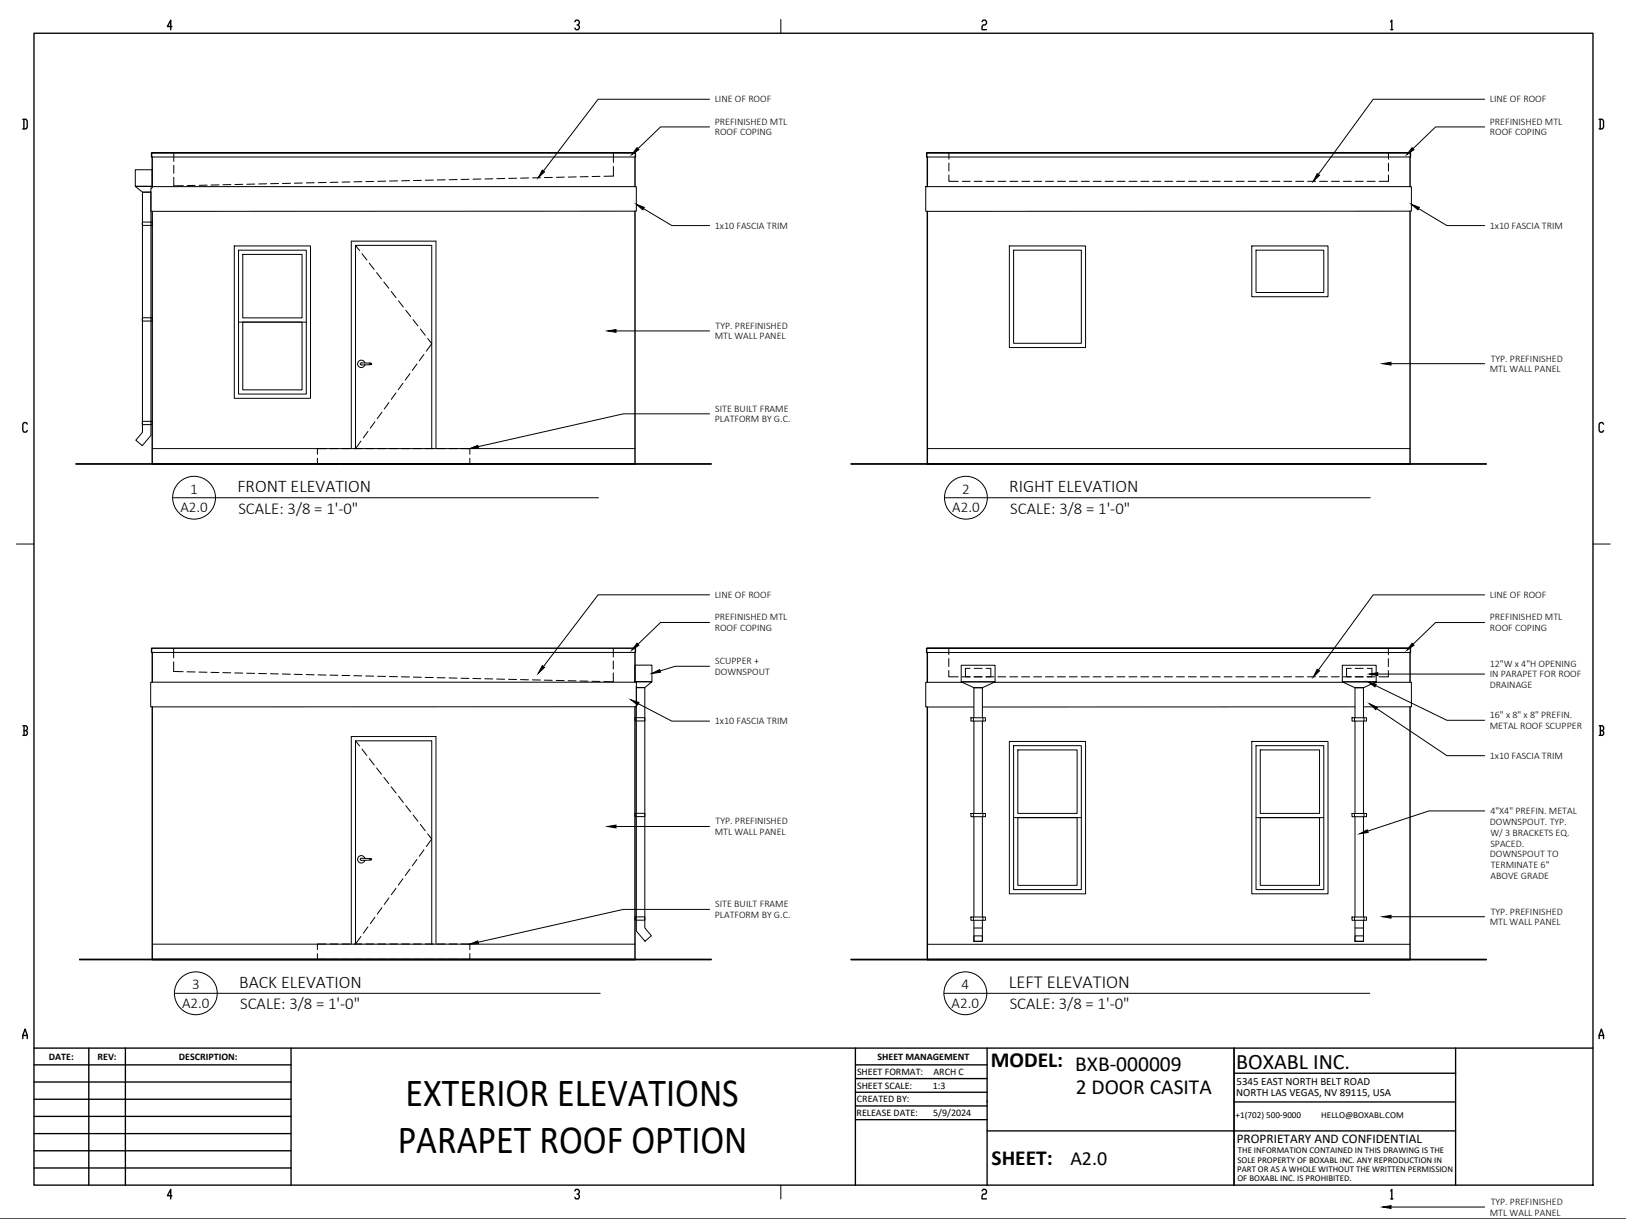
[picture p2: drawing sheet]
<svg xmlns="http://www.w3.org/2000/svg" width="610mm" height="457mm" viewBox="0 0 610 457" stroke-linecap="round" stroke-linejoin="round" font-family="sans-serif">
<!-- layer: XHEVY -->
<path d="M28.5 174h238.1M319.1 174h238.1M29.8 359.9h236.8M319.1 359.9h238.1" fill="none" stroke="#000" stroke-width=".66"/>
<!-- layer: MEDM -->
<g fill="none" stroke="#000" stroke-width=".37">
<path d="M56.8 58.9h181.4M347.4 58.9h181.4M50.7 63.7h6.4v6.2h-6.4zM50.7 69.9h6.4v.6h-.5v1.6h-3.2zM53.4 72.1h3.2v91.2l-3.3 3.9-2.4-2.1 2.5-2.9zM57.1 70h181.5v9.2l-182 .1v-7.1M347.1 70h182v9.2l-182 .1zM87.8 92.2h28.6v57.2h-28.6zM89.4 93.8h25.4v54h-25.4zM91 95.4h22.2v23.8h-22.2zM378.4 92.2h28.6v38.1h-28.6zM380 93.8h25.4v35h-25.4z"/>
<path d="M469.3 92.2h28.6v19.1h-28.6zM470.9 93.8h25.4v15.9h-25.4zM89.4 120.8h25.4M91 120.8h22.2v25.4h-22.2zM57.1 168.3h181M119 171.9v2.1h3.3M122.3 168.3h-3.3v2.1M123.8 174h2.9M128.2 174h3M131.7 168.3v-77.9h31.7v77.9M132.7 174h3M133.3 168.3v-76.3h28.6v76.3"/>
<path d="M137.2 174h2.9M141.6 174h3M146.1 174h3M150.5 174h3M155 174h3M159.5 174h3M163.9 174h3M168.4 174h3M176.1 171.9v2.1h-3.2M176.1 168.3v2.1M347.7 168.3h180.9M56.8 244.7h181.4"/>
<path d="M238.1 255.9h-181.6v9.2h182.1v-7.6M238.1 249.5h6.3v6.2h-6.3zM238.1 255.7h6.3l-2.7 2.2h-3.1v-2.2zM238.6 257.9h3.1v90.1l2.5 3-2.4 2-3.2-3.8zM347.4 244.7h181.4M360.4 255.9h-13.3v9.3h18M360.4 249.5h12.7v6.2h-12.7zM360.4 255.7h12.7l-4.8 2.2h-3.2zM373.1 255.9h130.1M503.2 249.5h12.7v6.2h-12.7zM503.2 255.7h12.7l-4.7 2.2h-3.2zM515.9 255.9h13.2v9.2h-17.9"/>
<path d="M365.1 269.2v-11.3h3.2v11.3M365.1 270.4v34.7M368.3 270.4v34.7M378.4 278.1h28.6v57.1h-28.6zM380 279.7h25.4v54h-25.4zM469.3 278.1h28.6v57.1h-28.6zM470.9 279.7h25.4v54h-25.4zM508 269.2v-11.3h3.2v11.3M508 265.1l-139.7 .1M508 270.4v34.7M511.2 270.4v34.7M381.6 281.3h22.2v23.8h-22.2z"/>
<path d="M472.5 281.3h22.2v23.8h-22.2zM365.1 306.3v37.6M368.3 306.3v37.6M380 306.7h25.4M381.6 306.7h22.2v25.4h-22.2zM470.9 306.7h25.4M472.5 306.7h22.2v25.4h-22.2zM508 306.3v37.6M511.2 306.3v37.6M57.1 354.1h181M119 357.7v2.1h3.3M122.3 354.1h-3.3v2.1"/>
<path d="M123.8 359.8h2.9M128.2 359.8h3M131.7 354.1v-77.9h31.7v77.9M132.7 359.8h3M133.3 354.1v-76.2h28.6v76.2M137.2 359.8h2.9M141.6 359.8h3M146.1 359.8h3M150.6 359.8h2.9M155 359.8h3M159.5 359.8h3M163.9 359.8h3"/>
<path d="M168.4 359.8h3M176.1 357.7v2.1h-3.2M176.1 354.1v2.1M347.7 354.2h180.9M365.1 345.2v7.9h3.2v-7.9M365.1 351h3.2v2.1h-3.2zM365.1 348.1h3.2M508 345.2v7.9h3.2v-7.9M508 351h3.2v2.1h-3.2zM508 348.1h3.2"/>
</g>
<!-- layer: HEVY -->
<g fill="none" stroke="#000" stroke-width=".53">
<path d="M56.8 58.9v-1.6h181.4v1.6M57.1 58.9v11.1M57.1 57.3h181M238.1 58.9v11.1M347.4 58.9v-1.6h181.4v1.6M347.7 57.3h180.9M347.7 58.9v11.1M528.6 58.9v11.1M57.1 79.3v94.7M238.1 79.2v94.8M347.7 79.3v94.7M528.6 79.2v94.8"/>
<path d="M56.8 244.7v-1.6h181.4v1.6M57.1 244.7v11.1M238.1 244.7v11.1M347.4 244.7v-1.6h181.4v1.6M347.7 244.7v11.1M347.7 243.1h180.9M528.6 244.7v11.1M57.1 265.1v94.8M238.1 265.1v94.8M347.7 265.2v94.7M528.6 265.1v94.8"/>
</g>
<!-- layer: LITE -->
<g fill="none" stroke="#000" stroke-width=".37">
<path d="M65.2 57.3v3.2M230 57.3v3.6M355.7 57.3v2.4M520.6 57.3v2.4M65.2 66.5v3.2l3.5-.1M65.2 62v3M73.2 69.5l-3 .1M77.6 69.4l-2.9 .1M82.1 69.3l-3 .1M86.6 69.2l-3 .1M91 69.1l-2.9 .1M95.5 69l-3 .1"/>
<path d="M99.9 68.9l-2.9 .1M104.4 68.8l-3 .1M108.9 68.7l-3 .1M113.3 68.6l-2.9 .1M117.8 68.5l-3 .1M122.3 68.4l-3 .1M126.7 68.3l-2.9 .1M131.2 68.2l-3 .1M135.7 68.1l-3 .1M140.1 68.1h-2.9M144.6 67.9l-3 .1M149.1 67.8l-3 .1"/>
<path d="M153.5 67.7l-3 .1M158 67.6l-3 .1M162.5 67.5l-3 .1M166.9 67.4l-3 .1M171.4 67.4h-3M175.8 67.2l-2.9 .1M180.3 67.1l-3 .1M184.8 67.1h-3M189.2 67h-2.9M193.7 66.8l-3 .1M198.2 66.7l-3 .1M202.6 66.7h-3"/>
<path d="M207.1 66.5l-3 .1M211.6 66.4l-3 .1M216 66.4h-3M220.5 66.3h-3M224.9 66.1l-2.9 .1M230 62.4v3.6l-3.6 .1M355.7 65.6v2.4h3.6M355.7 61.2v3M360.8 68h2.9M365.2 68h3M369.7 68h3M374.2 68h2.9"/>
<path d="M378.6 68h3M383.1 68h3M387.5 68h3M392 68h3M396.5 68h3M400.9 68h3M405.4 68h3M409.9 68h3M414.3 68h3M418.8 68h3M423.3 68h3M427.7 68h3"/>
<path d="M432.2 68h3M436.7 68h2.9M441.1 68h3M445.6 68h3M450.1 68h2.9M454.5 68h3M459 68h3M463.4 68h3M467.9 68h3M472.4 68h3M476.8 68h3M481.3 68h3"/>
<path d="M485.8 68h3M490.2 68h3M494.7 68h3M499.2 68h3M503.6 68h3M508.1 68h3M512.6 68h2.9M520.6 61.2v3M520.6 65.6v2.4h-3.6M53.4 83.3h3.7v1.2h-3.7zM133.3 92l1.5 2M135.7 95.2l1.8 2.3"/>
<path d="M138.5 98.7l1.8 2.3M53.4 119.2h3.7v1.2h-3.7zM141.2 102.2l1.8 2.4M143.9 105.8l1.9 2.3M146.7 109.3l1.8 2.4M149.4 112.8l1.8 2.4M152.1 116.4l1.8 2.3M154.9 119.9l1.8 2.3M136.8 136.1a1.39 1.39 0 0 0-2.1-.8 1.39 1.39 0 0 0 0 2.3 1.39 1.39 0 0 0 2.1-.8M138.6 136.2l.7 .1v.4l-.7 .1zM138.6 136.2l-3.1-.1-.4 .4 .4 .4 3.1-.1M156.3 136.5l-1.7 2.4"/>
<path d="M157.6 123.4l1.8 2.4M158.9 132.9l-1.7 2.4M160.3 126.9l1.6 2-2.1 2.8M53.4 158h3.7v1.3h-3.7zM140.6 158.2l-1.8 2.4M143.2 154.6l-1.8 2.4M145.8 151l-1.7 2.4M148.4 147.4l-1.7 2.4M151.1 143.8l-1.8 2.4M153.7 140.1l-1.8 2.5M135.3 165.4l-2 2.9M137.9 161.8l-1.7 2.4"/>
<path d="M65.1 243.1v3.6M65.1 248.2v3.6l3.6 .1M70.1 252h3M74.6 252.1h3M79.1 252.2h3M83.5 252.3h3M88 252.4l3 .1M92.5 252.5l2.9 .1M96.9 252.6l3 .1M101.4 252.7l3 .1M105.9 252.8l2.9 .1M110.3 252.9l3 .1"/>
<path d="M114.8 253l3 .1M119.3 253.1l2.9 .1M123.7 253.2l3 .1M128.2 253.3l2.9 .1M132.7 253.4l2.9 .1M137.1 253.5l3 .1M141.6 253.6l2.9 .1M146 253.7l3 .1M150.5 253.9h3M155 254h2.9M159.4 254.1h3M163.9 254.2h3"/>
<path d="M168.4 254.3h2.9M172.8 254.4h3M177.3 254.5l3 .1M181.7 254.6l3 .1M186.2 254.7l3 .1M190.7 254.8l3 .1M195.1 254.9l3 .1M199.6 255l3 .1M204.1 255.1l2.9 .1M208.5 255.2l3 .1M213 255.3l3 .1M217.5 255.4l2.9 .1"/>
<path d="M221.9 255.5l3 .1M229.9 243.1v3.3M229.9 247.9v3M229.9 252.4v3.3l-3.5-.1M355.7 251.5v2.4h3.5M355.7 243.1v2.4M355.7 247v3M360.7 253.9h3M363.7 250.7h-1.7v3.2h1.7M365.2 253.9h3M365.2 250.7h3M369.7 250.7h1.8v3.2h-1.8h2.9"/>
<path d="M374.1 253.9h3M378.6 253.9h3M383 253.9h3M387.5 253.9h3M392 253.9h2.9M396.4 253.9h3M400.9 253.9h3M405.4 253.9h2.9M409.8 253.9h3M414.3 253.9h3M418.8 253.9h2.9M423.2 253.9h3"/>
<path d="M427.7 253.9h3M432.1 253.9h3M436.6 253.9h3M441.1 253.9h3M445.5 253.9h3M450 253.9h3M454.5 253.9h3M458.9 253.9h3M463.4 253.9h3M467.9 253.9h3M472.3 253.9h3M476.8 253.9h3"/>
<path d="M481.3 253.9h2.9M485.7 253.9h3M490.2 253.9h3M494.7 253.9h2.9M499.1 253.9h3M506.6 250.7h-1.8v3.2h1.8h-3M508 253.9h3.1M508.1 250.7h3M512.5 253.9h3M512.6 250.7h1.8v3.2h-1.8M520.5 243.1v2.4M520.5 247v3"/>
<path d="M520.5 251.5v2.4h-3.5M133.3 277.9l1.5 1.9M238.1 269.2h3.7v1.2h-3.7zM364 269.2h5.4v1.2h-5.4zM364.9 269.2v1.2M368.5 269.2v1.2M506.9 269.2h5.4v1.2h-5.4zM507.8 269.2v1.2M511.4 269.2v1.2M135.7 281l1.8 2.3M138.5 284.5l1.8 2.4M141.2 288l1.8 2.4"/>
<path d="M143.9 291.6l1.9 2.3M146.7 295.1l1.8 2.4M149.4 298.6l1.8 2.4M152.1 302.2l1.9 2.3M154.9 305.7l1.8 2.3M157.6 309.2l1.8 2.4M158.9 318.7l-1.7 2.4M160.3 312.7l1.6 2-2.1 2.8M238.1 305.1h3.7v1.2h-3.7zM364 305.1h5.4v1.2h-5.4zM364.9 305.1v1.2M368.5 305.1v1.2"/>
<path d="M506.9 305.1h5.4v1.2h-5.4zM507.8 305.1v1.2M511.4 305.1v1.2M135.5 321.9l-.4 .4 .4 .4M135.5 321.9l3.1 .1M136.8 321.9a1.39 1.39 0 0 0-2.1-.7 1.39 1.39 0 0 0 0 2.2 1.39 1.39 0 0 0 2.1-.7M138.6 322l.7 .1v.4l-.7 .1zM138.6 322.6l-3.1 .1M145.8 336.8l-1.7 2.4M148.4 333.2l-1.7 2.4M151.1 329.6l-1.8 2.4M153.7 325.9l-1.7 2.5"/>
<path d="M156.3 322.3l-1.7 2.4M135.3 351.2l-2 2.9M137.9 347.6l-1.7 2.4M140.6 344l-1.8 2.4M143.2 340.4l-1.7 2.4M238.1 343.9h3.7v1.2h-3.7zM364 343.9h5.4v1.3h-5.4zM364.9 343.9v1.3M368.5 343.9v1.3M506.9 343.9h5.4v1.3h-5.4zM507.8 343.9v1.3M511.4 343.9v1.3"/>
</g>
<!-- layer: BXB-000009 Title|SLD-0 -->
<g fill="none" stroke="#000" stroke-width=".51">
<path d="M12.7 393.1h584.5M12.7 399.4h96.4M33.3 393.1v51.4M47 393.1v51.4M109.1 393.1v51.4M320.7 399.4h49.4M320.7 393.1v51.4M370.1 393.1v51.4M462.7 393.1v51.4M545.7 393.1v51.4M12.7 405.8h96.4M12.7 412.3h96.4"/>
<path d="M12.7 418.7h96.4M320.7 404.5h49.4M320.7 409.7h49.4M320.7 414.8h49.4M320.7 419.9h49.4M462.7 402.5h83M462.7 413.3h83M12.7 425.2h96.4M12.7 431.6h96.4M12.7 438.1h96.4M370.1 424.2h175.6"/>
</g>
<path d="M292.7 7.3v5.2M6.2 204h6.5M597.2 204h6.5M292.7 444.5v5.2" fill="none" stroke="#000" stroke-width=".37"/>
<!-- layer: 0 -->
<g fill="none" stroke="#000" stroke-width=".51">
<path d="M12.7 12.5h584.5v432h-584.5zM64.4 9.9h-1.6l1.2-2.3v3.5M215.5 8.1l.4-.5h.9l.4 .5v.6l-.4 .6h-.5M216.8 9.3l.4 .6v.6l-.4 .6h-.9l-.4-.6M368.2 8.1l.4-.5h.8l.4 .5v.6l-.4 .6h-.8l-.4 .6v1.2h1.6M521.4 8.1l.4-.5v3.5M521.4 11.1h.8M8.5 44.7h1.3l.4 .7v2.3l-.4 .6h-1.3M9 44.7v3.6M599.5 44.7h1.3l.4 .7v2.3l-.4 .6h-1.3M599.9 44.7v3.6M10.2 159.1l-.4-.6h-.8l-.4 .6v2.4l.4 .6h.8l.4-.6"/>
<path d="M601.2 159.1l-.4-.6h-.9l-.4 .6v2.4l.4 .6h.9l.4-.6M8.6 272.2h1.2l.5 .6v.6l-.5 .6M9 274h.8l.5 .6v.6l-.5 .6h-1.2M9 272.2v3.6M599.6 272.2h1.2l.4 .6v.6l-.4 .6M600 274h.8l.4 .6v.6l-.4 .6h-1.2M600 272.2v3.6M8.6 389.6v-1.3l.8-2.3 .8 2.3v1.3M8.6 388.3h1.6M599.5 389.6v-1.3l.9-2.3 .8 2.3v1.3M599.5 388.3h1.7M0 457.2h609.6"/>
<path d="M64.4 448.5h-1.6l1.2-2.4v3.6M215.5 446.7l.4-.6h.9l.4 .6v.6l-.4 .6h-.5M216.8 447.9l.4 .6v.6l-.4 .6h-.9l-.4-.6M368.2 446.7l.4-.6h.8l.4 .6v.6l-.4 .6h-.8l-.4 .6v1.2h1.6M521.4 446.7l.4-.6v3.6M521.4 449.7h.8"/>
</g>
<!-- layer: BXB-000009 Title|SLD-0 -->
<circle cx="370.1" cy="413.3" r=".25" fill="#000"/>
<!-- layer: SYMB -->
<g fill="none" stroke="#000" stroke-width=".37">
<path d="M64.7 186.7h159.7M354.1 186.7h159.6M65.4 372.6h159.6M353.9 372.6h159.6"/>
<circle cx="72.8" cy="186.7" r="8"/>
<circle cx="362.1" cy="186.7" r="8"/>
<circle cx="73.4" cy="372.5" r="8"/>
<circle cx="361.9" cy="372.5" r="8"/>
</g>
<!-- layer: A-TEXT FIELDS -->
<g fill="#000" stroke="#000" stroke-width=".37">
<path d="M238.8 55.4l.7 .7-2.6 1.9zM529.4 55.4l.7 .7-2.6 1.9zM203.3 63.8l.9 .7-2.4 2.2zM238.5 76.6l3.1 1.2-.6 .9zM493.8 65.1l.9 .6-2.3 2.3zM529.1 76.6l3 1.2-.5 .9zM227.8 124.1l3.1-.5v1.1zM518.3 136.4l3.2-.5v1zM176.1 168.2l3-1.2 .3 1.1zM203.3 249.7l.9 .6-2.4 2.2zM238.8 241.2l.7 .8-2.6 1.8zM244.4 252.6l2.9-1.5 .3 1.1z"/>
<path d="M493.8 251l.9 .6-2.3 2.3zM512.9 255.7l3.1 .9-.5 1zM513.4 252.8l3.2-.5v1zM529.4 241.3l.7 .7-2.6 1.8zM236.5 262.5l3.1 1-.5 .9zM513.5 264l2.9 1.3-.6 .9zM227.8 310l3.1-.5v1zM509.8 312.7l2.8-1.5 .3 1zM176.1 354.1l3-1.2 .3 1zM518.3 343.8l3.2-.5v1.1zM518.3 452.7l3.2-.5v1z"/>
</g>
<g fill="none" stroke="#000" stroke-width=".37">
<path d="M266 37.2h-41.8l-20.5 26.9M556.6 37.2h-41.8l-20.6 28.2M266 47.6h-18.3l-8.5 8.2M556.6 47.6h-18.4l-8.4 8.2M241.3 78.3l10.6 6.3h14.1M531.9 78.3l10.6 6.3h14.1M230.9 124.1h35.1M521.5 136.4h35.1M266 155.2h-32.3l-54.5 12.3M266 223.1h-41.8l-20.5 26.9M266 233.5h-18.3l-8.5 8.1M556.6 223.1h-41.8l-20.6 28.2"/>
<path d="M556.6 233.5h-18.4l-8.4 8.1M266 249.9h-12.8l-5.8 1.8M515.7 257.1l26.8 13.1h14.1M516.6 252.8h40M239.3 263.9l12.6 6.6h14.1M516.1 265.7l26.4 17.7h14.1M230.9 310h35.1M556.6 304.1h-20.9l-22.9 7.6M266 341.1h-32.3l-54.5 12.3M521.5 343.8h35.1M521.5 452.7h35.1"/>
</g>
<g font-size="15">
<text x="152.1" y="414.7">EXTERIOR ELEVATIONS</text>
<text x="149.1" y="432.3">PARAPET ROOF OPTION</text>
</g>
<text font-size="8.3" x="463.4" y="400.9">BOXABL INC.</text>
<g font-size="8.1">
<text x="371.5" y="400">MODEL: BXB-000009</text>
<text x="403.3" y="410.4">2 DOOR CASITA</text>
<text x="371.7" y="436.8">SHEET:</text>
</g>
<text font-size="7.5" x="401.3" y="437.1">A2.0</text>
<text font-size="6.9" x="378.2" y="370.4">LEFT ELEVATION</text>
<g font-size="6.7">
<text x="89" y="184.6">FRONT ELEVATION</text>
<text x="378.4" y="184.6">RIGHT ELEVATION</text>
<text x="89.7" y="370.4">BACK ELEVATION</text>
</g>
<g font-size="6.3">
<text x="89.4" y="192.7">SCALE: 3/8 = 1'-0&quot;</text>
<text x="378.8" y="192.7">SCALE: 3/8 = 1'-0&quot;</text>
<text x="90" y="378.6">SCALE: 3/8 = 1'-0&quot;</text>
<text x="378.5" y="378.6">SCALE: 3/8 = 1'-0&quot;</text>
</g>
<g font-size="5.6">
<text x="71.3" y="185.2">1</text>
<text x="360.7" y="185.2">2</text>
<text x="67.6" y="192.1">A2.0</text>
<text x="357" y="192.1">A2.0</text>
<text x="72" y="371">3</text>
<text x="360.5" y="371">4</text>
<text x="68.3" y="378">A2.0</text>
<text x="356.8" y="378">A2.0</text>
</g>
<text font-size="5" x="463.7" y="428.9">PROPRIETARY AND CONFIDENTIAL</text>
<g font-size="4.1">
<text x="463.6" y="406.8">5345 EAST NORTH BELT ROAD</text>
<text x="463.5" y="411.2">NORTH LAS VEGAS, NV 89115, USA</text>
</g>
<g font-size="3.8">
<text x="268" y="38.4">LINE OF ROOF</text>
<text x="558.5" y="38.4">LINE OF ROOF</text>
<text x="268" y="46.8">PREFINISHED MTL</text>
<text x="558.5" y="46.8">PREFINISHED MTL</text>
<text x="268" y="50.8">ROOF COPING</text>
<text x="558.5" y="50.8">ROOF COPING</text>
<text x="268" y="85.8">1x10 FASCIA TRIM</text>
<text x="558.5" y="85.8">1x10 FASCIA TRIM</text>
<text x="268.3" y="123.3">TYP. PREFINISHED</text>
<text x="268" y="127.3">MTL WALL PANEL</text>
<text x="558.9" y="135.6">TYP. PREFINISHED</text>
<text x="558.5" y="139.6">MTL WALL PANEL</text>
<text x="268.2" y="154.4">SITE BUILT FRAME</text>
<text x="268" y="158.4">PLATFORM BY G.C.</text>
<text x="268" y="224.3">LINE OF ROOF</text>
<text x="558.5" y="224.3">LINE OF ROOF</text>
<text x="268" y="232.6">PREFINISHED MTL</text>
<text x="558.5" y="232.7">PREFINISHED MTL</text>
<text x="268" y="236.6">ROOF COPING</text>
<text x="558.5" y="236.7">ROOF COPING</text>
<text x="268.2" y="249.1">SCUPPER +</text>
<text x="558.5" y="250">12&quot;W x 4&quot;H OPENING</text>
<text x="268" y="253">DOWNSPOUT</text>
<text x="558.5" y="254">IN PARAPET FOR ROOF</text>
<text x="558.5" y="258">DRAINAGE</text>
<text x="558.5" y="269.3">16&quot; x 8&quot; x 8&quot; PREFIN.</text>
<text x="268" y="271.6">1x10 FASCIA TRIM</text>
<text x="558.5" y="273.3">METAL ROOF SCUPPER</text>
<text x="558.5" y="284.6">1x10 FASCIA TRIM</text>
<text x="558.8" y="305.3">4&quot;X4&quot; PREFIN. METAL</text>
<text x="268.3" y="309.2">TYP. PREFINISHED</text>
<text x="558.5" y="309.3">DOWNSPOUT. TYP.</text>
<text x="268" y="313.2">MTL WALL PANEL</text>
<text x="558.8" y="313.4">W/ 3 BRACKETS EQ.</text>
<text x="558.8" y="317.5">SPACED.</text>
<text x="558.5" y="321.5">DOWNSPOUT TO</text>
<text x="558.8" y="329.5">ABOVE GRADE</text>
<text x="558.9" y="325.5">TERMINATE 6&quot;</text>
<text x="268.2" y="340.3">SITE BUILT FRAME</text>
<text x="268" y="344.3">PLATFORM BY G.C.</text>
<text x="558.5" y="347">MTL WALL PANEL</text>
<text x="558.9" y="343">TYP. PREFINISHED</text>
<text x="18.3" y="397.4">DATE:</text>
<text x="36.6" y="397.4">REV:</text>
<text x="67.1" y="397.4">DESCRIPTION:</text>
<text x="329" y="397.4">SHEET MANAGEMENT</text>
<text x="321.3" y="403.1">SHEET FORMAT:</text>
<text x="350" y="403.1">ARCH C</text>
<text x="321.3" y="413.4">CREATED BY:</text>
<text x="321.3" y="408.3">SHEET SCALE:</text>
<text x="349.7" y="408.3">1:3</text>
<text x="321.1" y="418.6">RELEASE DATE:</text>
<text x="349.8" y="418.5">5/9/2024</text>
<text x="558.5" y="455.9">MTL WALL PANEL</text>
<text x="558.9" y="451.9">TYP. PREFINISHED</text>
</g>
<g font-size="3.4">
<text x="463.3" y="419.5">+1(702) 500-9000</text>
<text x="495.4" y="419.3">HELLO@BOXABL.COM</text>
</g>
<g font-size="3.3">
<text x="464" y="436">SOLE PROPERTY OF BOXABL INC. ANY REPRODUCTION IN</text>
<text x="464.1" y="432.5">THE INFORMATION CONTAINED IN THIS DRAWING IS THE</text>
<text x="463.8" y="439.5">PART OR AS A WHOLE WITHOUT THE WRITTEN PERMISSION</text>
<text x="463.9" y="443.1">OF BOXABL INC. IS PROHIBITED.</text>
</g>
</svg>
